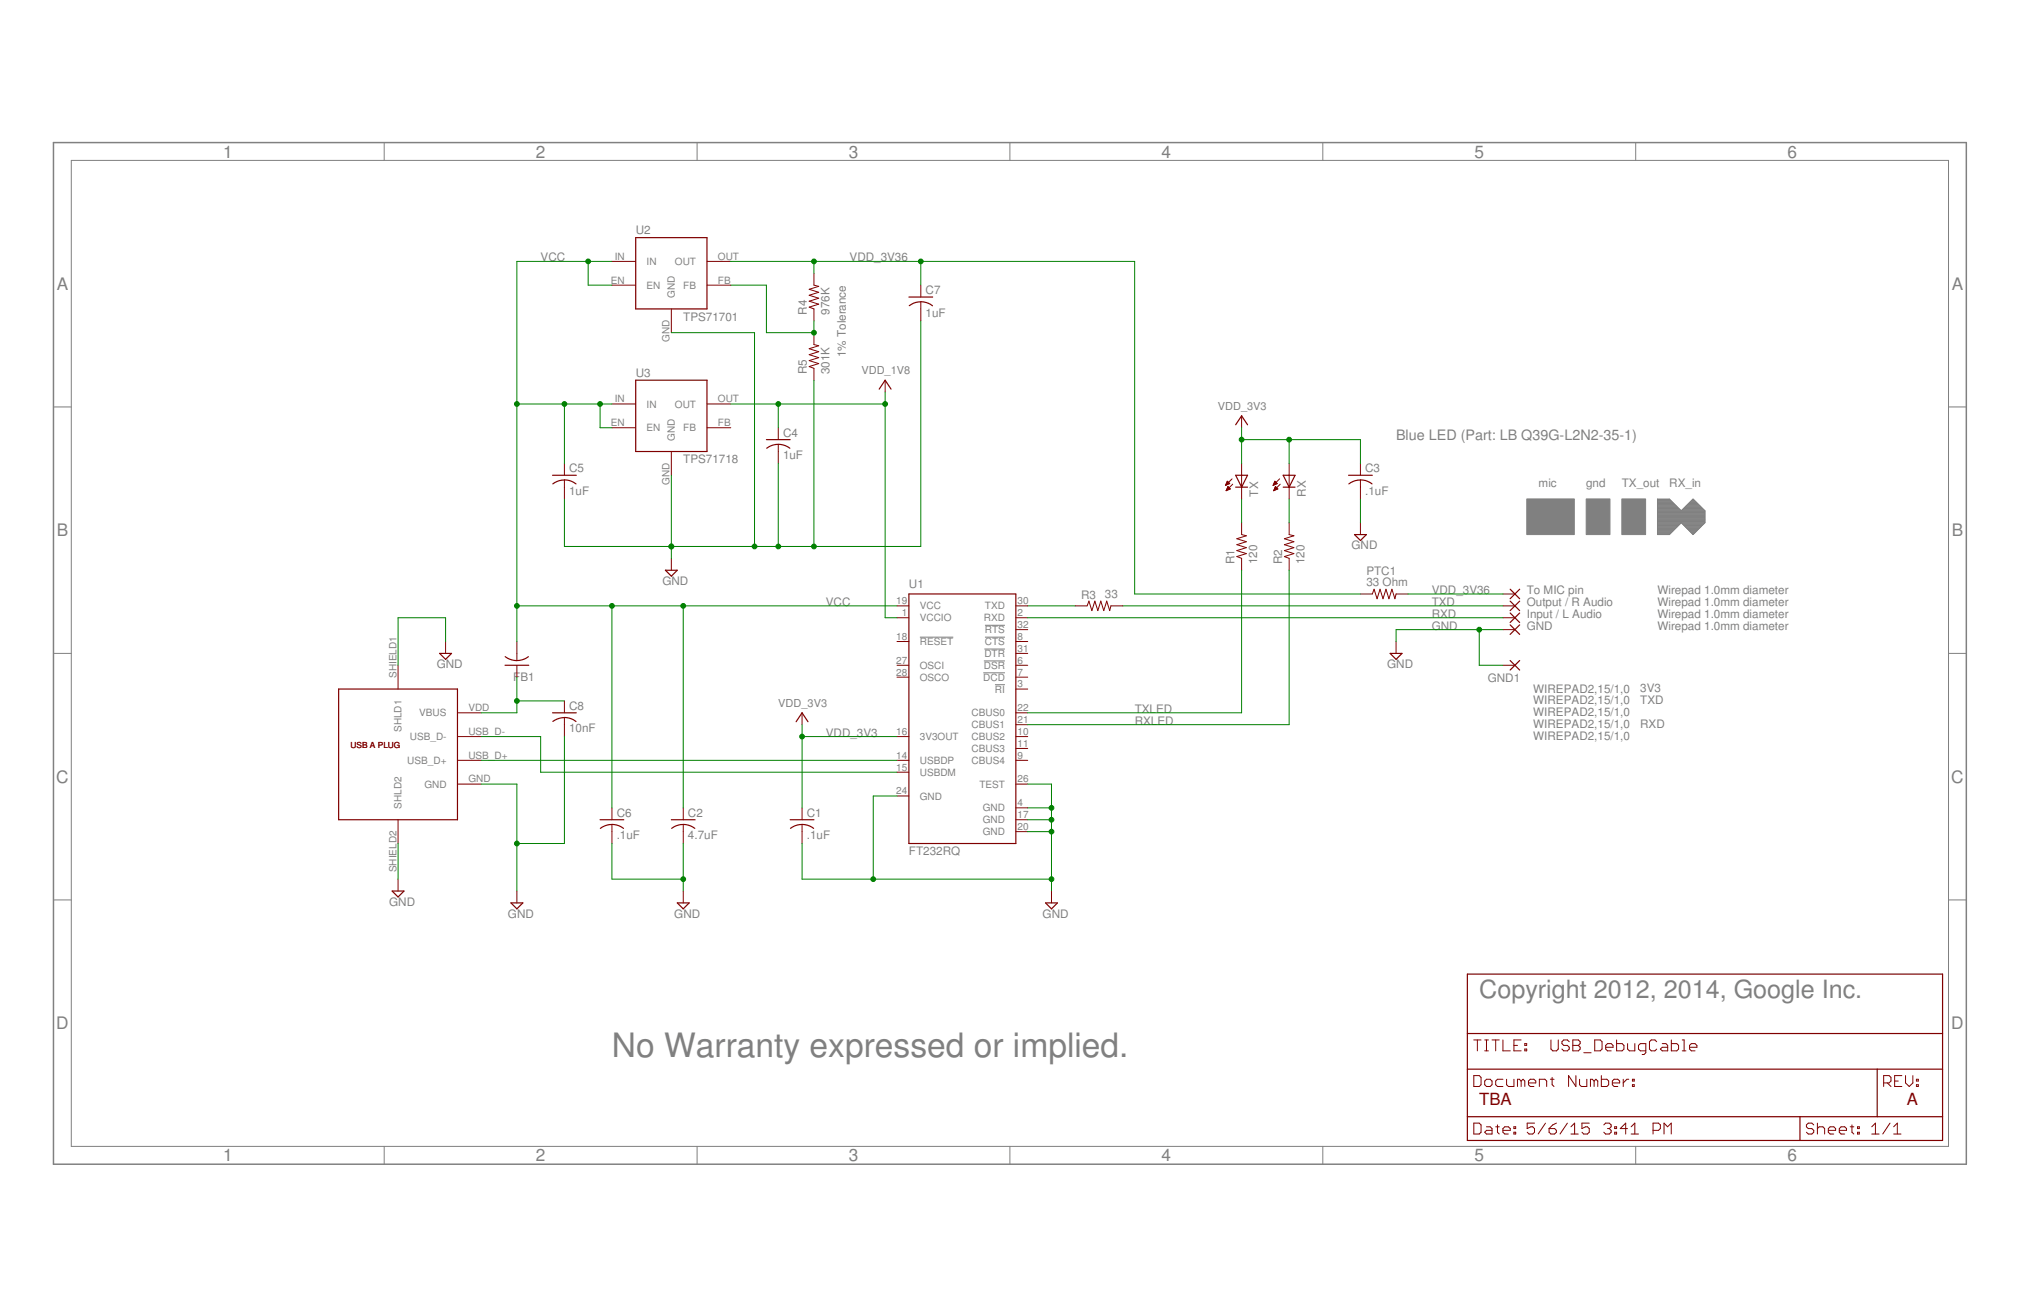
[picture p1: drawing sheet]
<svg xmlns="http://www.w3.org/2000/svg" width="432mm" height="279mm" viewBox="0 0 432 279" stroke-linecap="round" stroke-linejoin="round" font-family="sans-serif">
<path d="M11.4 30.5h408.9v218.4h-408.9z" fill="none" stroke="#808080" stroke-width=".32"/>
<g fill="none" stroke="#808080" stroke-width=".21">
<path d="M15.2 34.3h401.3v210.8h-401.3zM82.1 30.5v3.8M149 30.5v3.8M215.9 30.5v3.8M282.8 30.5v3.8M349.7 30.5v3.8M11.4 87h3.8M416.5 87h3.8M354.3 114.2h2.7M354.3 114h2.8M354.3 113.9h2.9M354.3 113.8h3"/>
<path d="M354.3 113.7h3.2M354.3 113.5h3.3M354.3 113.4h3.4M354.3 113.3h3.5M354.3 113.2h3.6M354.3 113.1h3.8M354.3 112.9h3.9M354.3 112.8h4M354.3 112.7h4.1M354.3 112.6h4.2M354.3 112.5h4.4M354.3 112.3h4.5"/>
<path d="M354.3 112.2h4.6M354.3 112.1h4.7M354.3 112h4.9M354.3 111.8h5M354.3 111.7h10.1M354.3 111.6h10.1M354.3 111.5h10.1M354.3 111.4h10.1M354.3 111.3h10.1M354.3 111.1h10.1M354.3 111h10.1M354.3 110.9h10.1"/>
<path d="M354.3 110.8h10.1M354.3 110.6h10.1M354.3 110.5h10.1M354.3 110.4h10.1M354.3 110.3h10.1M354.3 110.2h10.1M354.3 110h10.1M354.3 109.9h10.1M354.3 109.8h10.1M354.3 109.7h10.1M354.3 109.6h10.1M354.3 109.4h10.1"/>
<path d="M354.3 109.3h10.1M354.3 109.2h10.1M354.3 109.1h4.9M354.3 109h4.8M354.3 108.8h4.7M354.3 108.7h4.6M354.3 108.6h4.5M354.3 108.5h4.3M354.3 108.4h4.2M354.3 108.2h4.1M354.3 108.1h4M354.3 108h3.9"/>
<path d="M354.3 107.9h3.7M354.3 107.8h3.6M354.3 107.6h3.5M354.3 107.5h3.4M354.3 107.4h3.3M354.3 107.3h3.1M354.3 107.1h3M354.3 107h2.9M354.3 106.9h2.8M354.3 106.8h2.7M356.8 114.3l2.6-2.6 2.5 2.6M359.5 111.8h4.9"/>
<path d="M359.5 109.1h4.8M359.6 112h4.6M359.6 109h4.6M359.7 112.1h4.4M359.7 108.8h4.4M359.9 112.2h4.1M359.9 108.7h4.1M360 112.3h3.9M360 108.6h3.9M360.1 112.5h3.6M360.1 108.5h3.6M360.2 112.6h3.4"/>
<path d="M360.2 108.4h3.4M360.3 112.7h3.2M360.4 108.2h3.1M360.4 112.8h3M360.5 108.1h2.9M360.6 112.9h2.7M360.6 108h2.6M360.7 113.1h2.5M360.7 107.9h2.4M360.8 113.2h2.2M360.8 107.8h2.2M360.9 113.3h2"/>
<path d="M361 107.6h1.9M361.1 113.4h1.7M361.1 107.5h1.7M361.2 113.5h1.5M361.2 107.4h1.4M361.3 113.7h1.2M361.3 107.3h1.2M361.4 113.8h1M361.4 107.1h1M361.5 113.9h.8M361.6 107h.7M361.7 114h.5"/>
<path d="M361.7 106.9h.5M361.8 114.2h.3M361.8 106.8h.2M361.9 114.3h.1M364.4 109.2l-2.5-2.5-2.5 2.5-2.6-2.5h-2.5v7.6h2.6M364.4 109.2v2.5M364.4 111.7l-2.5 2.6M11.4 139.7h3.8M196.6 136.2h7.2M210.4 138.7h4.4M210.5 133.7h4.3M210.5 136.2h4.3"/>
<path d="M416.5 139.7h3.8M210.2 143.8h4.6M210.3 141.3h4.5M212.7 146.4h2.1M11.4 192.4h3.8M416.5 192.4h3.8M82.1 245.1v3.8M149 245.1v3.8M215.9 245.1v3.8M282.8 245.1v3.8M349.7 245.1v3.8"/>
</g>
<g fill="#808080" stroke="#808080" stroke-width=".21">
<path d="M326.4 106.7h10.1v7.6h-10.1z"/>
<path d="M339.1 106.7h5v7.6h-5z"/>
<path d="M346.7 106.7h5.1v7.6h-5.1z"/>
</g>
<g fill="none" stroke="#800000" stroke-width=".25">
<path d="M135.9 50.8h15.2v15.2h-15.2zM194.3 63.5h5.1M194.4 65.3a4 4 0 0 1 4.9 .1M135.9 81.3h15.2v15.2h-15.2zM163.8 94h5.1M166.4 95l1.5 .3 .9 .5M166.4 95l-1.1 .1-1.4 .7M187.9 83.2l1.3-1.9 1.3 1.9M264.1 90.8l1.3-1.9 1.3 1.9M118.1 101.6h5.1M118.2 103.4a4 4 0 0 1 4.9 0M264.1 101.6h2.6l-1.3 2.5z"/>
<path d="M264.1 104.1h2.6M274.3 101.6h2.5l-1.2 2.5zM274.3 104.1h2.5M288.3 101.6h5M288.3 103.4a4 4 0 0 1 5 0M289.5 114.3h2.6l-1.3 1.2zM94 139.7h2.5l-1.3 1.2zM142.2 121.9h2.6l-1.3 1.3zM194.3 127h22.8v53.3h-22.8zM297.2 139.7h2.5l-1.3 1.2zM322.8 126l2 2M322.8 128.5l2 2"/>
<path d="M322.8 131l2 2.1M322.8 133.6l2 2M324.8 126l-2 2M324.8 128.5l-2 2M324.8 131l-2 2.1M324.8 133.6l-2 2M72.4 147.3h25.4v27.9h-25.4zM107.9 142.2h5.1M108 140.4l.9 .5 1.6 .3M112.9 140.4l-.9 .5-1.5 .3M118.1 152.4h5.1M118.2 154.2a4 4 0 0 1 4.9 0"/>
<path d="M170.2 154.3l1.2-1.9 1.3 1.9M322.8 141.2l2 2M324.8 141.2l-2 2M128.3 175.2h5M128.3 177.1a4 4 0 0 1 5 0M143.5 175.2h5.1M143.6 177.1a4 4 0 0 1 4.9 0M168.9 175.2h5.1M169 177.1a4 4 0 0 1 4.9 0M83.8 190.5h2.6l-1.3 1.2zM109.2 193h2.6l-1.3 1.3zM144.8 193h2.5l-1.3 1.3z"/>
<path d="M223.5 193h2.5l-1.2 1.3zM313.7 208.2h101.5v35.6h-101.5zM313.7 228.6h101.5M313.7 238.7h101.5M313.7 220.9h101.5M384.8 238.7v5.1M401.3 228.6v10.1"/>
</g>
<g fill="none" stroke="#800000" stroke-width=".21">
<path d="M130.8 55.9h5.1M151.1 55.9h5.1M174 58.4v2.6l1 .2-2 .6 2 .7-2 .6 2 .7-2 .6 2 .6-2 .7 1 .3v2.6M130.8 61h5.1M143.5 66v5.1M151.1 61h5.1M174 71.1v2.6l1 .2-2 .6 2 .7-2 .6 2 .7-2 .6 2 .6-2 .7 1 .3v2.6M196.8 61v2.5M196.8 64.5v4.1M120.6 99.1v2.5M130.8 86.4h5.1M130.8 91.4h5.1"/>
<path d="M143.5 96.5v5.1M151.1 86.4h5.1M151.1 91.4h5.1M166.4 91.4v2.6M166.4 95v4.1M189.2 81.3v2.5M265.4 88.9v2.5M265.4 99.1v7.6M275.6 99.1v7.6M290.8 99.1v2.5M120.6 102.6v4.1M143.5 119.4v2.5"/>
<path d="M262 103.7h.2M262.1 103.5h.4M262.1 103.4h.7M262.1 104.9h.1M262.2 103.3h.6M262.2 104.7h.3M262.2 103.2h.5M262.2 104.6h.5M262.3 103h.3M262.3 104.5h.7M262.3 102.9h.1M262.3 104.4h.6"/>
<path d="M262.4 102.9l.5 .5-.9 .4zM262.4 104.2h.3M262.4 104.1h.2M262.5 104l-.4 .9M262.5 104l.5 .5-.9 .4M262.5 104h.1M263.4 102.4l-1.4 1.4M263.5 103.5l-1.4 1.4M265.4 111.7v2.6l1 .2-2 .7 2 .6-2 .6 2 .7-2 .6 2 .6-2 .7 1 .4v2.5M272.2 103.7h.2M272.2 103.5h.4M272.3 103.4h.6"/>
<path d="M272.3 104.9h.1M272.3 103.3h.6M272.3 104.7h.3M272.4 103.2h.4M272.4 104.6h.5M272.4 103h.3M272.4 104.5h.7M272.5 104.4h.5M272.5 102.9h.1M272.5 102.9l.5 .5-.9 .4zM272.5 104.2h.4M272.6 104.1h.2"/>
<path d="M272.6 104h.1M272.6 104l-.3 .9M272.6 104l.6 .5-.9 .4M273.5 102.4l-1.4 1.4M273.7 103.5l-1.4 1.4M275.6 111.7v2.6l1 .2-2 .7 2 .6-2 .6 2 .7-2 .6 2 .6-2 .7 1 .4v2.5M290.8 102.6v4.1M290.8 111.7v2.6M95.2 137.1v2.6M110.5 137.1v4.1M191.7 129.5h2.6M191.7 132.1h2.6"/>
<path d="M191.7 137.1h2.6M217.1 129.5h2.6M217.1 132.1h2.6M217.1 134.6h2.6M217.1 137.1h2.6M217.1 139.7h2.6M229.8 129.5h2.6l.4-1 .6 2 .6-2 .7 2 .6-2 .6 2 .7-2 .6 2 .3-1h2.5M290.8 127h2.5l.4-1 .7 2 .6-2 .6 2 .7-2 .6 2 .6-2 .7 2 .2-1h2.6M298.4 137.1v2.6M321.3 129.5h2.5M321.3 132.1h2.5M321.3 134.6h2.5"/>
<path d="M321.3 127h2.5M85.1 142.2v5.1M97.8 157.5h5.1M97.8 152.4h5.1M110.5 142.2v2.6M120.6 149.8v2.6M120.6 153.4v4.1M171.4 152.4v2.5M191.7 157.5h2.6M191.7 144.8h2.6M191.7 142.2h2.6M217.1 157.5h2.6"/>
<path d="M217.1 144.8h2.6M217.1 142.2h2.6M217.1 147.3h2.6M217.1 152.4h2.6M217.1 154.9h2.6M217.1 160h2.6M321.3 142.2h2.5M85.1 175.2v5.1M97.8 162.5h5.1M97.8 167.6h5.1M130.8 172.7v2.5M130.8 176.3v4"/>
<path d="M146 172.7v2.5M146 176.3v4M171.4 172.7v2.5M171.4 176.3v4M191.7 162.5h2.6M191.7 165.1h2.6M191.7 170.2h2.6M217.1 162.5h2.6M217.1 172.7h2.6M217.1 175.2h2.6M217.1 167.6h2.6M217.1 177.8h2.6"/>
<path d="M85.1 187.9v2.6M110.5 190.5v2.5M146 190.5v2.5M224.8 190.5v2.5M315 229.9h1.2l.4 .4v1.6l-.4 .4h-1.2zM315 222.3h1.6M315.8 222.3v2.3M317.4 231.1l.4-.4h.7l.4 .4v.8l-.4 .4h-.7l-.4-.4zM317.4 222.3h.8M317.4 224.6h.8M317.8 222.3v2.3M318.9 222.3h1.6"/>
<path d="M319.7 222.3v2.3M321.3 222.3v2.3h1.5M321.3 230.7h-1.2l-.4 .4v.8l.4 .4h1.2M322.1 230.7v1.2l.3 .4h1.2v-1.6M323.6 223.5h.8M325.2 222.3h-1.6v2.3h1.6M325.2 231.1l-.4-.4h-.4v1.6M325.2 231.1l.4-.4 .3 .4v1.2M325.2 231.1v1.2M325.9 224.3h.4v.3h-.4zM325.9 223.1h.4v.4h-.4zM326.7 231.5h1.6v-.4l-.4-.4h-.8l-.4 .4v.8l.4 .4h.8"/>
<path d="M329.1 232.3v-1.6h1.1l.4 .4v1.2M331.4 230.7h.8M331.5 222.3v2l.4 .3h.8l.4-.3v-2M331.8 230.3v1.6l.4 .4M335.4 222.7l-.4-.4h-.7l-.4 .4v.4l.4 .4h.7l.4 .4v.4l-.4 .3h-.7l-.4-.3M336.2 222.3h1.2l.4 .4v.4l-.4 .4 .4 .4v.4l-.4 .3h-1.2zM336.2 223.5h1.2M336.9 229.9v2.4l-1.6-2.4v2.4M337.7 230.7v1.2l.3 .4h1.2v-1.6M338.6 225h1.5M340.8 231.1l-.4-.4h-.4v1.6M340.8 231.1v1.2"/>
<path d="M340.8 231.1l.3-.4 .4 .4v1.2M340.9 222.3h1.2l.4 .4v1.6l-.4 .3h-1.2zM342.3 229.9v2.4h1.2l.4-.4v-.8l-.4-.4h-1.2M343.2 223.9h1.6v-.4l-.4-.4h-.8l-.4 .4v.8l.4 .3h.8M344.7 231.5h1.5v-.4l-.4-.4h-.8l-.3 .4v.8l.3 .4h.8M345.6 222.3v2.3h1.2l.3-.3v-.8l-.3-.4h-1.2M347 230.7v1.6M347.9 223.1v1.2l.4 .3h1.2v-1.5M348.2 230.7h-.4l-.8 .8M349 231.9h.3v.4h-.3zM349 230.7h.3v.4h-.3zM351.8 224.6h-1.2l-.4-.3v-.8l.4-.4h1.2v1.9l-.4 .4h-.4"/>
<path d="M354.1 222.7l-.3-.4h-.8l-.4 .4v1.6l.4 .3h.8l.3-.3M355.3 223.1h.8l.4 .4v1.1h-1.2l-.4-.3 .4-.4h1.2M357.3 222.3v2.3h1.1l.4-.3v-.8l-.4-.4h-1.1M359.6 222.3h.4v2.3M359.6 224.6h.8M361.2 223.9h1.5v-.4l-.4-.4h-.8l-.3 .4v.8l.3 .3h.8M402.7 231.5h1.1l.4-.4v-.8l-.4-.4h-1.1v2.4M403.4 231.5l.8 .8M405 231.1h.8M406.5 229.9h-1.5v2.4h1.5M407.3 229.9v1.6l.8 .8 .8-.8v-1.6M409.7 231.9h.4v.4h-.4z"/>
<path d="M409.7 230.7h.4v.4h-.4zM315 240.1h1.2l.4 .4v1.5l-.4 .4h-1.2zM317.8 240.9h.7l.4 .4v1.1h-1.1l-.4-.4 .4-.4h1.1M319.7 240.9h.8M320.1 240.5v1.5l.4 .4M321.3 241.6h1.5v-.3l-.4-.4h-.7l-.4 .4v.7l.4 .4h.7M323.6 242h.4v.4h-.4zM323.6 240.9h.4v.4h-.4zM328 240.1h-1.5v1.2l.7-.4h.4l.4 .4v.7l-.4 .4h-.7l-.4-.4M330.4 240.1l-1.6 2.3M331.1 241.3h1.2l.4 .3v.4l-.4 .4h-.8l-.4-.4zM332.7 240.1l-.8 .4-.8 .8"/>
<path d="M335 240.1l-1.5 2.3M335.8 242.4h1.6M335.8 240.9l.8-.8v2.3M339.7 240.1h-1.5v1.2l.7-.4h.4l.4 .4v.7l-.4 .4h-.8l-.3-.4M342.8 240.5l.4-.4h.8l.4 .4v.4l-.4 .4M343.6 241.3h.4M344 241.3l.4 .3v.4l-.4 .4h-.8l-.4-.4M345.2 242h.4v.4h-.4zM345.2 240.9h.4v.4h-.4zM347.9 241.3h-1.5l1.1-1.2v2.3M348.7 242.4h1.5M348.7 240.9l.8-.8v2.3"/>
<path d="M353.4 241.6h1.1l.4-.3v-.8l-.4-.4h-1.1v2.3M355.7 242.4v-2.3l.8 .8 .8-.8v2.3M387.7 240.5l-.4-.4h-.8l-.4 .4v.4l.4 .4h.8l.4 .3v.4l-.4 .4h-.8l-.4-.4M388.5 241.3l.4-.4h.8l.3 .4v1.1M388.5 240.1v2.3M390.8 241.6h1.6v-.3l-.4-.4h-.8l-.4 .4v.7l.4 .4h.8M393.2 241.6h1.5v-.3l-.4-.4h-.7l-.4 .4v.7l.4 .4h.7M395.5 240.9h.8M395.9 240.5v1.5l.4 .4M397.1 242h.3v.4h-.3zM397.1 240.9h.3v.4h-.3zM400.1 242.4h1.6"/>
<path d="M400.1 240.9l.8-.8v2.3M404 240.1l-1.5 2.3M404.8 242.4h1.6M404.8 240.9l.8-.8v2.3"/>
</g>
<g fill="none" stroke="#008000" stroke-width=".21">
<path d="M125.7 55.9v5.1h5.1M130.8 55.9h-20.3v81.2M156.2 55.9h86.3v71.1h48.3M174 55.9v2.5M196.8 55.9v5.1M143.5 71.1h17.8v45.7M156.2 61h7.6v10.1h10.2v-2.5M196.8 68.6v48.2h-76.2v-10.1M110.5 86.4h20.3M120.6 86.4v12.7M128.3 86.4v5h2.5M156.2 86.4h33"/>
<path d="M166.4 86.4v5M166.4 99.1v17.7M174 81.3v35.5M189.2 83.8v48.3h2.5M265.4 91.4v7.7M265.4 94h25.4v5.1M275.6 94v5.1M143.5 101.6v17.8M265.4 106.7v5M275.6 106.7v5M290.8 106.7v5M95.2 137.1v-5h-10.1v10.1"/>
<path d="M110.5 129.5h81.2M130.8 129.5v43.2M146 129.5v43.2M219.7 132.1h101.6M219.7 129.5h10.1M240 129.5h81.3M265.4 121.9v30.5h-45.7M275.6 121.9v33h-55.9M301 127h20.3M316.2 134.6v7.6h5.1M321.3 134.6h-22.9v2.5M102.9 157.5h12.7v7.6h76.1"/>
<path d="M110.5 144.8v7.6h-7.6M110.5 149.8h10.1M120.6 157.5v22.8h-10.1M171.4 154.9v17.8M171.4 157.5h20.3M102.9 167.6h7.6v22.9M102.9 162.5h88.8M191.7 170.2h-5v17.7M219.7 172.7h5.1M219.7 167.6h5.1v22.9M219.7 175.2h5.1M219.7 177.8h5.1"/>
<path d="M85.1 180.3v7.6M130.8 180.3v7.6h15.2M146 180.3v10.2M171.4 180.3v7.6h53.4"/>
</g>
<g fill="#008000" stroke="#008000" stroke-width=".21">
<circle cx="224.8" cy="175.2" r=".51"/>
<circle cx="224.8" cy="177.8" r=".51"/>
<circle cx="224.8" cy="187.9" r=".51"/>
<circle cx="186.7" cy="187.9" r=".51"/>
<circle cx="224.8" cy="172.7" r=".51"/>
<circle cx="110.5" cy="180.3" r=".51"/>
<circle cx="146" cy="187.9" r=".51"/>
<circle cx="316.2" cy="134.6" r=".51"/>
<circle cx="143.5" cy="116.8" r=".51"/>
<circle cx="161.3" cy="116.8" r=".51"/>
<circle cx="166.4" cy="116.8" r=".51"/>
<circle cx="174" cy="116.8" r=".51"/>
<circle cx="146" cy="129.5" r=".51"/>
<circle cx="110.5" cy="129.5" r=".51"/>
<circle cx="130.8" cy="129.5" r=".51"/>
<circle cx="120.6" cy="86.4" r=".51"/>
<circle cx="128.3" cy="86.4" r=".51"/>
<circle cx="110.5" cy="86.4" r=".51"/>
<circle cx="125.7" cy="55.9" r=".51"/>
<circle cx="171.4" cy="157.5" r=".51"/>
<circle cx="275.6" cy="94" r=".51"/>
<circle cx="265.4" cy="94" r=".51"/>
<circle cx="189.2" cy="86.4" r=".51"/>
<circle cx="166.4" cy="86.4" r=".51"/>
<circle cx="110.5" cy="149.8" r=".51"/>
<circle cx="174" cy="55.9" r=".51"/>
<circle cx="196.8" cy="55.9" r=".51"/>
<circle cx="174" cy="71.1" r=".51"/>
</g>
<text font-size="7.2" fill="#808080" x="130.8" y="226">No Warranty expressed or implied.</text>
<text font-size="5.4" fill="#808080" x="316.2" y="213.3">Copyright 2012, 2014, Google Inc.</text>
<g font-size="3.7" fill="#808080">
<text x="47.7" y="33.7">1</text>
<text x="114.6" y="33.7">2</text>
<text x="181.4" y="33.7">3</text>
<text x="248.3" y="33.7">4</text>
<text x="315.2" y="33.7">5</text>
<text x="382.1" y="33.7">6</text>
<text x="12.1" y="61.9">A</text>
<text x="417.2" y="61.9">A</text>
<text x="12.1" y="114.6">B</text>
<text x="417.2" y="114.6">B</text>
<text x="12" y="167.3">C</text>
<text x="417.1" y="167.3">C</text>
<text x="12" y="220">D</text>
<text x="417.1" y="220">D</text>
<text x="47.7" y="248.3">1</text>
<text x="114.6" y="248.3">2</text>
<text x="181.4" y="248.3">3</text>
<text x="248.3" y="248.3">4</text>
<text x="315.2" y="248.3">5</text>
<text x="382.1" y="248.3">6</text>
</g>
<g font-size="3.6" fill="#800000">
<text x="316.2" y="236.2">TBA</text>
<text x="407.6" y="236.2">A</text>
</g>
<text font-size="3.1" fill="#808080" x="298.4" y="94">Blue LED (Part: LB Q39G-L2N2-35-1)</text>
<g font-size="2.5" fill="#808080">
<text x="135.9" y="50">U2</text>
<text x="115.6" y="55.9">VCC</text>
<text x="181.6" y="55.9">VDD_3V36</text>
<text x="197.9" y="62.9">C7</text>
<text x="146" y="68.6">TPS71701</text>
<text x="172.5" y="67.3" transform="rotate(-90 172.5 67.3)">R4</text>
<text x="177.3" y="67.3" transform="rotate(-90 177.3 67.3)">976K</text>
<text x="197.9" y="67.7">1uF</text>
<text x="180.8" y="76.4" transform="rotate(-90 180.8 76.4)">1% Tolerance</text>
<text x="135.9" y="80.5">U3</text>
<text x="172.5" y="80" transform="rotate(-90 172.5 80)">R5</text>
<text x="177.3" y="80" transform="rotate(-90 177.3 80)">301K</text>
<text x="167.4" y="93.3">C4</text>
<text x="121.7" y="101">C5</text>
<text x="146" y="99.1">TPS71718</text>
<text x="167.4" y="98.2">1uF</text>
<text x="291.8" y="101">C3</text>
<text x="121.7" y="105.8">1uF</text>
<text x="269" y="106.2" transform="rotate(-90 269 106.2)">TX</text>
<text x="279.1" y="106.2" transform="rotate(-90 279.1 106.2)">RX</text>
<text x="291.8" y="105.8">.1uF</text>
<text x="328.9" y="104.1">mic</text>
<text x="339.1" y="104.1">gnd</text>
<text x="346.7" y="104.1">TX_out</text>
<text x="356.8" y="104.1">RX_in</text>
<text x="288.9" y="117.5">GND</text>
<text x="141.6" y="125.1">GND</text>
<text x="194.3" y="125.7">U1</text>
<text x="263.9" y="120.6" transform="rotate(-90 263.9 120.6)">R1</text>
<text x="268.7" y="120.6" transform="rotate(-90 268.7 120.6)">120</text>
<text x="274.1" y="120.6" transform="rotate(-90 274.1 120.6)">R2</text>
<text x="278.9" y="120.6" transform="rotate(-90 278.9 120.6)">120</text>
<text x="292.1" y="125.2">33 Ohm</text>
<text x="292.1" y="122.9">PTC1</text>
<text x="176.5" y="129.5">VCC</text>
<text x="231.1" y="128">R3</text>
<text x="236.2" y="127.7">33</text>
<text x="306" y="129.5">TXD</text>
<text x="306" y="127">VDD_3V36</text>
<text x="326.4" y="129.5">Output / R Audio</text>
<text x="326.4" y="127">To MIC pin</text>
<text x="354.3" y="127">Wirepad 1.0mm diameter</text>
<text x="354.3" y="129.5">Wirepad 1.0mm diameter</text>
<text x="306" y="134.6">GND</text>
<text x="306" y="132.1">RXD</text>
<text x="326.4" y="132.1">Input / L Audio</text>
<text x="326.4" y="134.6">GND</text>
<text x="354.3" y="132.1">Wirepad 1.0mm diameter</text>
<text x="354.3" y="134.6">Wirepad 1.0mm diameter</text>
<text x="93.3" y="142.9">GND</text>
<text x="296.5" y="142.9">GND</text>
<text x="109.7" y="145.5">FB1</text>
<text x="318" y="145.9">GND1</text>
<text x="327.8" y="148.1">WIREPAD2,15/1,0</text>
<text x="350.6" y="148">3V3</text>
<text x="121.7" y="151.7">C8</text>
<text x="242.6" y="152.4">TXLED</text>
<text x="242.6" y="154.9">RXLED</text>
<text x="327.8" y="150.6">WIREPAD2,15/1,0</text>
<text x="327.8" y="153.1">WIREPAD2,15/1,0</text>
<text x="327.8" y="155.7">WIREPAD2,15/1,0</text>
<text x="350.6" y="150.5">TXD</text>
<text x="350.6" y="155.6">RXD</text>
<text x="121.7" y="156.6">10nF</text>
<text x="176.5" y="157.5">VDD_3V3</text>
<text x="327.8" y="158.2">WIREPAD2,15/1,0</text>
<text x="131.8" y="179.4">.1uF</text>
<text x="131.8" y="174.6">C6</text>
<text x="147.1" y="179.4">4.7uF</text>
<text x="147.1" y="174.6">C2</text>
<text x="172.5" y="179.4">.1uF</text>
<text x="172.5" y="174.6">C1</text>
<text x="194.3" y="182.9">FT232RQ</text>
<text x="83.2" y="193.6">GND</text>
<text x="108.6" y="196.2">GND</text>
<text x="144.1" y="196.2">GND</text>
<text x="222.9" y="196.2">GND</text>
</g>
<g font-size="2.3" fill="#808080">
<text x="184.1" y="80">VDD_1V8</text>
<text x="260.3" y="87.6">VDD_3V3</text>
<text x="166.4" y="151.1">VDD_3V3</text>
</g>
<g font-size="2.1" fill="#808080">
<text x="131.4" y="55.5">IN</text>
<text x="138.2" y="56.6">IN</text>
<text x="144.3" y="56.6">OUT</text>
<text x="153.5" y="55.5">OUT</text>
<text x="130.6" y="60.6">EN</text>
<text x="138.2" y="61.7">EN</text>
<text x="144.3" y="63.7" transform="rotate(-90 144.3 63.7)">GND</text>
<text x="146.1" y="61.7">FB</text>
<text x="153.5" y="60.6">FB</text>
<text x="143.1" y="73.1" transform="rotate(-90 143.1 73.1)">GND</text>
<text x="131.4" y="86">IN</text>
<text x="138.2" y="87.1">IN</text>
<text x="144.3" y="87.1">OUT</text>
<text x="153.5" y="86">OUT</text>
<text x="130.6" y="91.1">EN</text>
<text x="138.2" y="92.2">EN</text>
<text x="144.3" y="94.2" transform="rotate(-90 144.3 94.2)">GND</text>
<text x="146.1" y="92.2">FB</text>
<text x="153.5" y="91.1">FB</text>
<text x="143.1" y="103.6" transform="rotate(-90 143.1 103.6)">GND</text>
<text x="191.6" y="129.2">19</text>
<text x="192.8" y="131.7">1</text>
<text x="196.6" y="130.3">VCC</text>
<text x="210.5" y="130.3">TXD</text>
<text x="217.5" y="129.2">30</text>
<text x="217.5" y="131.7">2</text>
<text x="191.6" y="136.8">18</text>
<text x="196.6" y="132.8">VCCIO</text>
<text x="196.6" y="137.9">RESET</text>
<text x="210.3" y="132.8">RXD</text>
<text x="210.5" y="135.4">RTS</text>
<text x="210.5" y="137.9">CTS</text>
<text x="217.5" y="134.2">32</text>
<text x="217.5" y="136.8">8</text>
<text x="191.6" y="141.9">27</text>
<text x="196.6" y="143">OSCI</text>
<text x="210.3" y="143">DSR</text>
<text x="210.4" y="140.4">DTR</text>
<text x="217.5" y="139.3">31</text>
<text x="217.5" y="141.9">6</text>
<text x="84.7" y="145" transform="rotate(-90 84.7 145)">SHIELD1</text>
<text x="191.6" y="144.4">28</text>
<text x="196.6" y="145.5">OSCO</text>
<text x="210.2" y="145.5">DCD</text>
<text x="212.7" y="148.1">RI</text>
<text x="217.5" y="144.4">7</text>
<text x="217.5" y="146.9">3</text>
<text x="89.6" y="153.1">VBUS</text>
<text x="100.1" y="152">VDD</text>
<text x="207.7" y="153.1">CBUS0</text>
<text x="207.7" y="155.7">CBUS1</text>
<text x="217.5" y="152">22</text>
<text x="217.5" y="154.6">21</text>
<text x="85.9" y="156.5" transform="rotate(-90 85.9 156.5)">SHLD1</text>
<text x="87.6" y="158.2">USB_D-</text>
<text x="100.1" y="157.1">USB_D-</text>
<text x="191.6" y="157.1">16</text>
<text x="196.6" y="158.2">3V3OUT</text>
<text x="207.7" y="158.2">CBUS2</text>
<text x="207.7" y="160.8">CBUS3</text>
<text x="217.5" y="157.1">10</text>
<text x="217.5" y="159.6">11</text>
<text x="87.1" y="163.3">USB_D+</text>
<text x="100.1" y="162.2">USB_D+</text>
<text x="100.1" y="167.3">GND</text>
<text x="191.6" y="162.2">14</text>
<text x="191.6" y="164.7">15</text>
<text x="196.6" y="163.3">USBDP</text>
<text x="196.6" y="165.8">USBDM</text>
<text x="207.7" y="163.3">CBUS4</text>
<text x="217.5" y="162.2">9</text>
<text x="217.5" y="167.3">26</text>
<text x="85.9" y="172.9" transform="rotate(-90 85.9 172.9)">SHLD2</text>
<text x="90.7" y="168.4">GND</text>
<text x="191.6" y="169.8">24</text>
<text x="196.6" y="170.9">GND</text>
<text x="209.4" y="168.4">TEST</text>
<text x="210.1" y="173.5">GND</text>
<text x="217.5" y="172.3">4</text>
<text x="210.1" y="176">GND</text>
<text x="210.1" y="178.5">GND</text>
<text x="217.5" y="174.9">17</text>
<text x="217.5" y="177.4">20</text>
<text x="84.7" y="186.5" transform="rotate(-90 84.7 186.5)">SHIELD2</text>
</g>
<text font-size="1.8" fill="#800000" x="74.9" y="160">USB A PLUG</text>
</svg>
